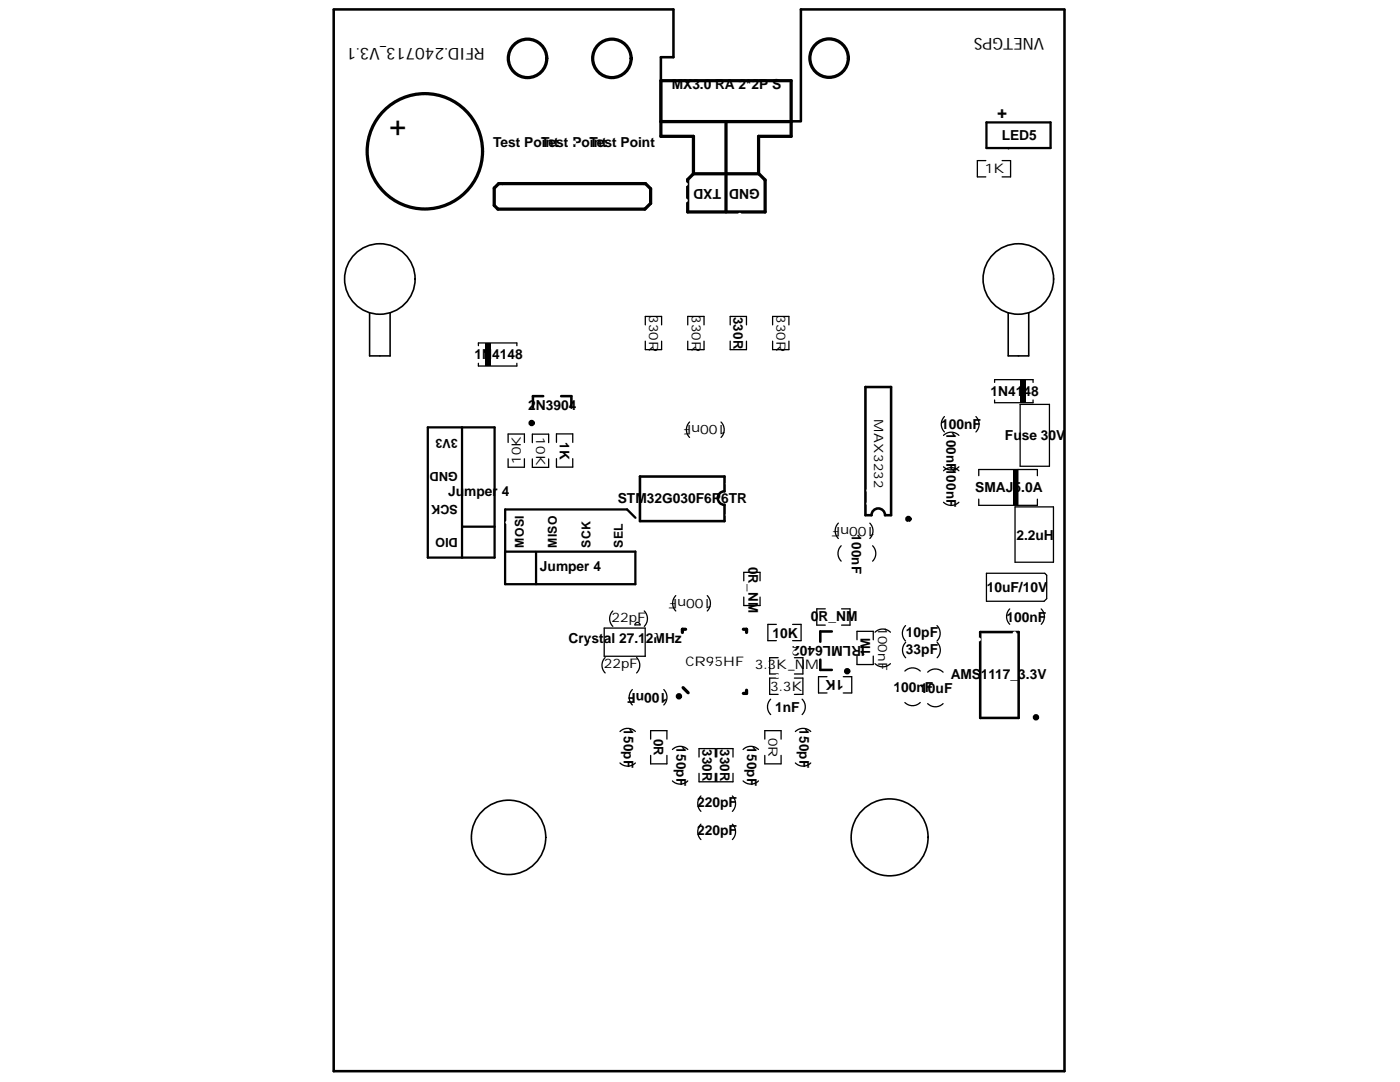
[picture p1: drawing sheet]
<svg xmlns="http://www.w3.org/2000/svg" width="279mm" height="216mm" viewBox="0 0 279 216" stroke-linecap="round" stroke-linejoin="round" font-family="sans-serif">
<g fill="none" stroke="#000" stroke-width=".65">
<path d="M131.9 16.1h26v11.1h-6.5v7.5h-13v-7.5h-6.5zM98.6 37.5l.9-.9h29.3l1 1.1v2.9l-1.1 1.1h-29.3l-.8-.7zM131.9 24.3h26M144.9 24.3v18M151.4 34.6l1.3 1.3v6.4h-15.5v-6.5l1.2-1.1M136.3 137.2l1 1M136.8 125.6h-.6v.6M148.4 125.6h.6v.6M149 137.7v.7h-.6"/>
<circle cx="105.3" cy="11.6" r="3.8"/>
<circle cx="122.1" cy="11.6" r="3.8"/>
<circle cx="165.5" cy="11.6" r="3.8"/>
<circle cx="84.8" cy="30.2" r="11.5"/>
</g>
<path d="M196.9 24.4h12.8v5.1h-12.8zM92.1 85.3h-6.7v26h6.7M126.8 103.3l-1.7-1.6h-24.3v8.4" fill="none" stroke="#000" stroke-width=".46"/>
<g fill="none" stroke="#000" stroke-width=".26">
<path d="M196.7 32h-1.6v3.3h1.6M200 32h1.7v3.3h-1.7M95.5 69v-.6h7.7v.6M95.5 72.5v.5h7.7v-.5M128.8 68.1v1.7h3.2v-1.7M128.8 64.8v-1.7h3.2v1.7M137.3 68.1v1.7h3.2v-1.7M137.3 64.8v-1.7h3.2v1.7M145.7 68.1v1.7h3.3v-1.7M145.7 64.8v-1.7h3.3v1.7M154.2 68.1v1.7h3.2v-1.7M154.2 64.8v-1.7h3.2v1.7"/>
<path d="M198.5 76.3v-.5h7.7v.5M198.5 79.8v.6h7.7v-.6M101.4 88.3v-1.7h3.3v1.7M101.4 91.5v1.7h3.3v-1.7M106.2 88.3v-1.7h3.3v1.7M106.2 91.6v1.7h3.3v-1.7M111.1 88.3v-1.7h3.2v1.7M111.1 91.5v1.7h3.2v-1.7M137.6 84.2a2.17 2.17 0 0 0 0 3.1M143.9 84.2a2.17 2.17 0 0 1 0 3.1M188.3 93.9a2.17 2.17 0 0 1 3.1 0M188.3 86.9a2.17 2.17 0 0 1 3.1 0"/>
<path d="M188.3 93.1a2.17 2.17 0 0 0 3.1 0M188.5 83.1a2.17 2.17 0 0 0 0 3.1M194.8 83.1a2.17 2.17 0 0 1 0 3.1M195.3 94.9v-1.2h11.7v1.2M195.3 99.6v1.2h11.7v-1.2M203.1 93.7v7.1M203.6 80.7h5.8v12.3h-5.8zM134.9 118.8a2.17 2.17 0 0 0 0 3.1M141.1 118.8a2.17 2.17 0 0 1 0 3.1M148.4 119.1v1.7h3.3v-1.7M148.4 115.9v-1.7h3.3v1.7M167.3 104.4a2.17 2.17 0 0 0 0 3.1"/>
<path d="M167.9 108.9a2.17 2.17 0 0 0 0 3.1M173.6 104.4a2.17 2.17 0 0 1 0 3.1M174.1 108.9a2.17 2.17 0 0 1 0 3.1M188.3 100.2a2.17 2.17 0 0 0 3.1 0M196.9 114.4h11.6l.4 .4v4.7l-.5 .5h-11.5zM202.6 101.1h7.6v11.1h-7.6zM120.6 125.3h8.2v5.6h-8.2zM120.8 131.2a2.17 2.17 0 0 0 0 3.1M122.3 121.9a2.17 2.17 0 0 0 0 3.1M126.2 137.6a2.17 2.17 0 0 0 0 3.1M126.8 124.4a.51 .51 0 0 1 .6-.2 .51 .51 0 0 1 .3 .5h-1zM127 131.2a2.17 2.17 0 0 1 0 3.1"/>
<path d="M128.6 121.9a2.17 2.17 0 0 1 0 3.1M132.5 137.6a2.17 2.17 0 0 1 0 3.1M153.8 139.5a2.17 2.17 0 0 0 0 3.1M154.9 124.6h-1.7v3.2h1.7M155.3 135.3h-1.7v3.3h1.7M155.3 131.2h-1.7v3.3h1.7M158.2 124.6h1.7v3.2h-1.7M158.5 135.3h1.7v3.3h-1.7M158.5 131.2h1.7v3.3h-1.7M160.1 139.5a2.17 2.17 0 0 1 0 3.1M164.7 121.5h-1.7v3.2h1.7M165 135h-1.6v3.3h1.6"/>
<path d="M167.9 121.5h1.7v3.2h-1.7M168.3 135h1.7v3.3h-1.7M171 127.7v-1.7h3.3v1.7M171 130.9v1.7h3.3v-1.7M174.6 132.4a2.17 2.17 0 0 0 3.1 0M174.6 126.2a2.17 2.17 0 0 1 3.1 0M180.6 133.9a2.17 2.17 0 0 1 3.1 0M180.7 124.8a2.17 2.17 0 0 0 0 3.1M180.7 128.2a2.17 2.17 0 0 0 0 3.1M185.1 134.1a2.17 2.17 0 0 1 3.1 0M187 124.8a2.17 2.17 0 0 1 0 3.1M187 128.2a2.17 2.17 0 0 1 0 3.1"/>
<path d="M201.5 121.5a2.17 2.17 0 0 0 0 3.1M207.8 121.5a2.17 2.17 0 0 1 0 3.1M123.7 152.2a2.17 2.17 0 0 0 3.1 0M123.7 146a2.17 2.17 0 0 1 3.1 0M129.8 147.5v-1.7h3.3v1.7M129.8 150.7v1.7h3.3v-1.7M134.2 149.6a2.17 2.17 0 0 1 3.1 0M134.2 155.8a2.17 2.17 0 0 0 3.1 0M139.5 154.3v1.7h3.3v-1.7M139.5 151.1v-1.7h3.3v1.7M139.9 158.8a2.17 2.17 0 0 0 0 3.1M143 151.1v-1.7h3.3v1.7"/>
<path d="M143 154.3v1.7h3.3v-1.7M146.2 158.8a2.17 2.17 0 0 1 0 3.1M148.3 149.6a2.17 2.17 0 0 1 3.1 0M148.3 155.8a2.17 2.17 0 0 0 3.1 0M152.6 147.5v-1.7h3.3v1.7M152.6 150.7v1.7h3.3v-1.7M158.7 146a2.17 2.17 0 0 1 3.1 0M158.7 152.2a2.17 2.17 0 0 0 3.1 0M180.6 140.2a2.17 2.17 0 0 0 3.1 0M185.1 140.4a2.17 2.17 0 0 0 3.1 0M139.9 164.5a2.17 2.17 0 0 0 0 3M146.2 164.5a2.17 2.17 0 0 1 0 3"/>
</g>
<path d="M92.2 85.3h6.5v26h-6.5zM92.3 105.1h6.4M100.8 110.1h26v6.5h-26zM107 110.1v6.5" fill="none" stroke="#000" stroke-width=".45"/>
<path d="M66.6 1.9v211.8h145.8v-211.7M66.6 1.9h67.8M134.4 11.4h-2.5v12.8h27.9M134.4 1.9v9.5M212.4 1.9h-52.6v22.2M108.4 79h-2v2.3M112 79h2v2.3M172.7 77.2h5.1v25.6h-1.2a1.35 1.35 0 0 0-1.3-1.3 1.35 1.35 0 0 0-1.4 1.3h-1.2zM127.7 95.1h16.9v2.9a1.35 1.35 0 0 0-1.4 1.4 1.35 1.35 0 0 0 1.4 1.3v3.3h-16.9zM163.7 131.6v2.1h2.3M166 126h-2.3v2M195.6 126.1h7.7v17.2h-7.7z" fill="none" stroke="#000" stroke-width=".51"/>
<g fill="none" stroke="#000" stroke-width=".32">
<path d="M201.3 29.7h.1M73.8 62.4v8.6h4.1v-8.6M201.2 62.4v8.6h4.1v-8.6"/>
<circle cx="75.8" cy="55.7" r="7"/>
<circle cx="203.2" cy="55.7" r="7"/>
<circle cx="101.5" cy="167.1" r="7.4"/>
<circle cx="177.5" cy="167.1" r="7.7"/>
</g>
<g fill="#000">
<path d="M96.8 68.5h1.2v4.5h-1.2z" fill-rule="evenodd"/>
<path d="M203.6 75.8h1.2v4.5h-1.2z" fill-rule="evenodd"/>
<path d="M202.2 93.7h.9v7.1h-.9z" fill-rule="evenodd"/>
</g>
<g fill="none" stroke="#000" stroke-width=".64">
<circle cx="106.1" cy="84.4" r=".32"/>
<circle cx="181.3" cy="103.6" r=".32"/>
<circle cx="135.5" cy="138.9" r=".32"/>
<circle cx="169.1" cy="133.9" r=".32"/>
<circle cx="206.7" cy="143.1" r=".32"/>
</g>
<g fill="#fff">
<circle cx="136.6" cy="46.9" r=".38"/>
<circle cx="138.1" cy="50.6" r=".38"/>
<circle cx="140.1" cy="52.1" r=".38"/>
<circle cx="174.8" cy="57.7" r=".38"/>
<circle cx="188.6" cy="44" r=".38"/>
<circle cx="192.2" cy="46.4" r=".38"/>
<circle cx="186.5" cy="53.3" r=".38"/>
<circle cx="147.6" cy="42.9" r=".38"/>
<circle cx="151.4" cy="44.5" r=".38"/>
<circle cx="174.8" cy="31.5" r=".38"/>
<circle cx="142.2" cy="53.7" r=".38"/>
<circle cx="172.3" cy="31.5" r=".38"/>
<circle cx="168.5" cy="31.5" r=".38"/>
<circle cx="178.4" cy="53.2" r=".38"/>
<circle cx="153.4" cy="53.3" r=".38"/>
<circle cx="176.5" cy="37.1" r=".38"/>
<circle cx="133.7" cy="83.3" r=".38"/>
<circle cx="193.4" cy="76.7" r=".38"/>
<circle cx="195.1" cy="76.7" r=".38"/>
<circle cx="195.1" cy="78.1" r=".38"/>
<circle cx="196.9" cy="79.6" r=".38"/>
<circle cx="196.9" cy="76.7" r=".38"/>
<circle cx="196.9" cy="78.1" r=".38"/>
<circle cx="195.1" cy="79.6" r=".38"/>
<circle cx="193.4" cy="78.1" r=".38"/>
<circle cx="193.4" cy="79.6" r=".38"/>
<circle cx="146.6" cy="144.3" r=".38"/>
<circle cx="136.9" cy="36.8" r=".38"/>
<circle cx="136.9" cy="43.2" r=".38"/>
<circle cx="136.9" cy="40" r=".38"/>
<circle cx="132.7" cy="36.9" r=".38"/>
<circle cx="187.3" cy="34.4" r=".38"/>
<circle cx="183.9" cy="30.8" r=".38"/>
<circle cx="185.2" cy="44.1" r=".38"/>
<circle cx="179.9" cy="44.1" r=".38"/>
<circle cx="174.6" cy="44.1" r=".38"/>
<circle cx="169.3" cy="44.1" r=".38"/>
<circle cx="164" cy="44.1" r=".38"/>
<circle cx="158.7" cy="44.1" r=".38"/>
<circle cx="163.9" cy="102.9" r=".38"/>
<circle cx="162.4" cy="102.9" r=".38"/>
<circle cx="141.5" cy="96.5" r=".38"/>
<circle cx="145.2" cy="96.5" r=".38"/>
<circle cx="135.5" cy="96.6" r=".38"/>
<circle cx="166.9" cy="140.6" r=".38"/>
<circle cx="169.9" cy="140.6" r=".38"/>
<circle cx="172.8" cy="140.6" r=".38"/>
<circle cx="175.7" cy="140.7" r=".38"/>
<circle cx="178.7" cy="140.7" r=".38"/>
<circle cx="98.5" cy="113" r=".38"/>
<circle cx="98.5" cy="115.9" r=".38"/>
<circle cx="98.5" cy="118.9" r=".38"/>
<circle cx="98.4" cy="121.8" r=".38"/>
<circle cx="98.4" cy="124.7" r=".38"/>
<circle cx="113.4" cy="124.5" r=".38"/>
<circle cx="110.4" cy="124.5" r=".38"/>
<circle cx="107.5" cy="124.5" r=".38"/>
<circle cx="104.6" cy="124.5" r=".38"/>
<circle cx="101.6" cy="124.5" r=".38"/>
<circle cx="117.9" cy="136.5" r=".38"/>
<circle cx="117.9" cy="133.6" r=".38"/>
<circle cx="117.9" cy="130.6" r=".38"/>
<circle cx="117.9" cy="127.7" r=".38"/>
<circle cx="117.9" cy="124.7" r=".38"/>
<circle cx="174.2" cy="4.9" r=".38"/>
<circle cx="186.2" cy="4.9" r=".38"/>
<circle cx="198.1" cy="4.9" r=".38"/>
<circle cx="210" cy="4.9" r=".38"/>
<circle cx="162.3" cy="4.9" r=".38"/>
<circle cx="86.8" cy="5.1" r=".38"/>
<circle cx="98.7" cy="5.1" r=".38"/>
<circle cx="110.6" cy="5.1" r=".38"/>
<circle cx="122.6" cy="5.1" r=".38"/>
<circle cx="74.9" cy="5.1" r=".38"/>
<circle cx="70.8" cy="109.7" r=".38"/>
<circle cx="70.8" cy="97.8" r=".38"/>
<circle cx="70.8" cy="85.9" r=".38"/>
<circle cx="70.8" cy="73.9" r=".38"/>
<circle cx="70.8" cy="157.4" r=".38"/>
<circle cx="70.8" cy="145.4" r=".38"/>
<circle cx="70.8" cy="133.5" r=".38"/>
<circle cx="70.8" cy="121.6" r=".38"/>
<circle cx="173.3" cy="100.5" r=".38"/>
<circle cx="173.3" cy="97.9" r=".38"/>
<circle cx="101.3" cy="104.2" r=".38"/>
<circle cx="106.1" cy="104.2" r=".38"/>
<circle cx="108.4" cy="104.2" r=".38"/>
<circle cx="113.1" cy="104.2" r=".38"/>
<circle cx="119.2" cy="104.2" r=".38"/>
<circle cx="121.1" cy="104.2" r=".38"/>
<circle cx="125" cy="104.2" r=".38"/>
<circle cx="181.3" cy="104.5" r=".38"/>
<circle cx="184.7" cy="104.5" r=".38"/>
<circle cx="188.1" cy="104.5" r=".38"/>
<circle cx="191.6" cy="104.5" r=".38"/>
<circle cx="122.9" cy="68.7" r=".38"/>
<circle cx="122.9" cy="72.1" r=".38"/>
<circle cx="122.9" cy="75.5" r=".38"/>
<circle cx="122.9" cy="78.9" r=".38"/>
<circle cx="171.9" cy="53.2" r=".38"/>
<circle cx="165.3" cy="53.2" r=".38"/>
<circle cx="158.8" cy="53.2" r=".38"/>
<circle cx="118.4" cy="53.4" r=".38"/>
<circle cx="118.4" cy="56.8" r=".38"/>
<circle cx="118.4" cy="60.2" r=".38"/>
<circle cx="118.4" cy="63.6" r=".38"/>
<circle cx="133.2" cy="43.7" r=".38"/>
<circle cx="134.7" cy="60.7" r=".38"/>
<circle cx="134.7" cy="64.1" r=".38"/>
<circle cx="134.7" cy="67.5" r=".38"/>
<circle cx="150.8" cy="53.3" r=".38"/>
<circle cx="151.7" cy="57.2" r=".38"/>
<circle cx="144.9" cy="53.9" r=".38"/>
<circle cx="114.6" cy="28.4" r=".38"/>
<circle cx="92.9" cy="73.9" r=".38"/>
<circle cx="92.9" cy="77.3" r=".38"/>
<circle cx="92.9" cy="80.8" r=".38"/>
<circle cx="92.9" cy="84.2" r=".38"/>
<circle cx="98.2" cy="74.6" r=".38"/>
<circle cx="98.2" cy="78.1" r=".38"/>
<circle cx="98.2" cy="81.5" r=".38"/>
<circle cx="158" cy="108" r=".38"/>
<circle cx="158" cy="111.4" r=".38"/>
<circle cx="158" cy="114.8" r=".38"/>
<circle cx="158" cy="118.3" r=".38"/>
<circle cx="202.2" cy="128.9" r=".38"/>
<circle cx="202.5" cy="126.4" r=".38"/>
<circle cx="197.3" cy="128.6" r=".38"/>
<circle cx="178.6" cy="137.4" r=".38"/>
<circle cx="196.7" cy="140.8" r=".38"/>
<circle cx="178.6" cy="134.7" r=".38"/>
<circle cx="189.6" cy="141.4" r=".38"/>
<circle cx="193" cy="141.4" r=".38"/>
<circle cx="198.6" cy="138.4" r=".38"/>
<circle cx="202" cy="138.4" r=".38"/>
<circle cx="188.7" cy="125.3" r=".38"/>
<circle cx="190" cy="127.3" r=".38"/>
<circle cx="195.4" cy="127.6" r=".38"/>
<circle cx="192.7" cy="127.6" r=".38"/>
<circle cx="201.6" cy="130.8" r=".38"/>
<circle cx="198.1" cy="130.7" r=".38"/>
<circle cx="201.2" cy="112.8" r=".38"/>
<circle cx="201.2" cy="110.2" r=".38"/>
<circle cx="201.2" cy="107.5" r=".38"/>
<circle cx="201.2" cy="104.8" r=".38"/>
<circle cx="201.2" cy="102.1" r=".38"/>
<circle cx="201.8" cy="91.5" r=".38"/>
<circle cx="201.8" cy="88.4" r=".38"/>
<circle cx="201.8" cy="85.4" r=".38"/>
<circle cx="147.2" cy="110.8" r=".38"/>
<circle cx="150.6" cy="110.8" r=".38"/>
<circle cx="156.7" cy="94.6" r=".38"/>
<circle cx="160.1" cy="94.6" r=".38"/>
<circle cx="157.6" cy="101.7" r=".38"/>
<circle cx="157.6" cy="98.2" r=".38"/>
<circle cx="158.3" cy="105" r=".38"/>
<circle cx="162" cy="113.3" r=".38"/>
<circle cx="151.1" cy="89.7" r=".38"/>
<circle cx="122.3" cy="89.5" r=".38"/>
<circle cx="125.7" cy="89.5" r=".38"/>
<circle cx="115.7" cy="89.3" r=".38"/>
<circle cx="119.1" cy="89.3" r=".38"/>
<circle cx="122.4" cy="83.3" r=".38"/>
<circle cx="125.8" cy="83.3" r=".38"/>
<circle cx="115.8" cy="83.4" r=".38"/>
<circle cx="119.2" cy="83.4" r=".38"/>
<circle cx="145.2" cy="102.8" r=".38"/>
<circle cx="148.9" cy="108.9" r=".38"/>
<circle cx="188.7" cy="79.6" r=".38"/>
<circle cx="196.7" cy="88.2" r=".38"/>
<circle cx="199.3" cy="82.3" r=".38"/>
<circle cx="201.8" cy="82.3" r=".38"/>
<circle cx="202.6" cy="74" r=".38"/>
<circle cx="206" cy="74" r=".38"/>
<circle cx="196.9" cy="73.8" r=".38"/>
<circle cx="199.7" cy="74.1" r=".38"/>
<circle cx="194.7" cy="48.8" r=".38"/>
<circle cx="190.7" cy="38" r=".38"/>
<circle cx="186.8" cy="59.6" r=".38"/>
<circle cx="186.8" cy="69.8" r=".38"/>
<circle cx="186.8" cy="56.2" r=".38"/>
<circle cx="186.8" cy="66.4" r=".38"/>
<circle cx="186.8" cy="63" r=".38"/>
<circle cx="195.9" cy="61.1" r=".38"/>
<circle cx="195.9" cy="64.5" r=".38"/>
<circle cx="195.9" cy="68" r=".38"/>
<circle cx="195.9" cy="71.4" r=".38"/>
<circle cx="182.1" cy="121.5" r=".38"/>
<circle cx="178.7" cy="121.5" r=".38"/>
<circle cx="175.3" cy="121.5" r=".38"/>
<circle cx="164.8" cy="118.6" r=".38"/>
<circle cx="164.8" cy="115.2" r=".38"/>
<circle cx="164.8" cy="111.8" r=".38"/>
<circle cx="164.8" cy="108.3" r=".38"/>
<circle cx="161.8" cy="117.2" r=".38"/>
<circle cx="172.2" cy="114.6" r=".38"/>
<circle cx="172.2" cy="118" r=".38"/>
<circle cx="172.2" cy="121.5" r=".38"/>
<circle cx="122.6" cy="137.9" r=".38"/>
<circle cx="122.6" cy="141.5" r=".38"/>
<circle cx="122.6" cy="145" r=".38"/>
<circle cx="122.6" cy="148.6" r=".38"/>
<circle cx="122.6" cy="152.1" r=".38"/>
<circle cx="163.5" cy="140.3" r=".38"/>
<circle cx="163.5" cy="143.2" r=".38"/>
<circle cx="163.4" cy="146.1" r=".38"/>
<circle cx="163.4" cy="149.1" r=".38"/>
<circle cx="163.4" cy="152" r=".38"/>
<circle cx="152.9" cy="154.5" r=".38"/>
<circle cx="160.4" cy="153.7" r=".38"/>
<circle cx="158.1" cy="153.7" r=".38"/>
<circle cx="155.8" cy="153.7" r=".38"/>
<circle cx="152.6" cy="157.3" r=".38"/>
<circle cx="150.3" cy="157.3" r=".38"/>
<circle cx="132.8" cy="154.8" r=".38"/>
<circle cx="135.6" cy="157.4" r=".38"/>
<circle cx="133.3" cy="157.4" r=".38"/>
<circle cx="130.9" cy="153.6" r=".38"/>
<circle cx="128.7" cy="153.6" r=".38"/>
<circle cx="126.4" cy="153.6" r=".38"/>
<circle cx="207.8" cy="166.6" r=".38"/>
<circle cx="205.5" cy="166.6" r=".38"/>
<circle cx="203.2" cy="166.6" r=".38"/>
<circle cx="200.9" cy="166.6" r=".38"/>
<circle cx="198.6" cy="166.6" r=".38"/>
<circle cx="196.1" cy="166.6" r=".38"/>
<circle cx="193.8" cy="166.6" r=".38"/>
<circle cx="191.5" cy="166.6" r=".38"/>
<circle cx="189.2" cy="166.6" r=".38"/>
<circle cx="186.9" cy="166.6" r=".38"/>
<circle cx="79.9" cy="166.5" r=".38"/>
<circle cx="77.6" cy="166.5" r=".38"/>
<circle cx="75.3" cy="166.5" r=".38"/>
<circle cx="73.1" cy="166.5" r=".38"/>
<circle cx="70.8" cy="166.5" r=".38"/>
<circle cx="92.3" cy="166.5" r=".38"/>
<circle cx="90" cy="166.5" r=".38"/>
<circle cx="87.7" cy="166.5" r=".38"/>
<circle cx="85.4" cy="166.5" r=".38"/>
<circle cx="83.1" cy="166.5" r=".38"/>
<circle cx="111.9" cy="166.4" r=".38"/>
<circle cx="124.5" cy="166.5" r=".38"/>
<circle cx="122.2" cy="166.5" r=".38"/>
<circle cx="119.9" cy="166.5" r=".38"/>
<circle cx="117.6" cy="166.5" r=".38"/>
<circle cx="115.4" cy="166.5" r=".38"/>
<circle cx="136.1" cy="166.5" r=".38"/>
<circle cx="133.8" cy="166.5" r=".38"/>
<circle cx="131.5" cy="166.5" r=".38"/>
<circle cx="129.2" cy="166.5" r=".38"/>
<circle cx="126.9" cy="166.5" r=".38"/>
<circle cx="138.2" cy="166.5" r=".38"/>
<circle cx="138.2" cy="164.2" r=".38"/>
<circle cx="138.2" cy="161.9" r=".38"/>
<circle cx="138.2" cy="159.7" r=".38"/>
<circle cx="138.2" cy="157.4" r=".38"/>
<circle cx="161.2" cy="166.6" r=".38"/>
<circle cx="163.5" cy="166.6" r=".38"/>
<circle cx="165.8" cy="166.6" r=".38"/>
<circle cx="168.1" cy="166.6" r=".38"/>
<circle cx="150.1" cy="166.6" r=".38"/>
<circle cx="152.4" cy="166.6" r=".38"/>
<circle cx="154.6" cy="166.6" r=".38"/>
<circle cx="156.9" cy="166.6" r=".38"/>
<circle cx="159.2" cy="166.6" r=".38"/>
<circle cx="147.7" cy="166.7" r=".38"/>
<circle cx="147.7" cy="164.4" r=".38"/>
<circle cx="147.7" cy="162.1" r=".38"/>
<circle cx="147.7" cy="159.8" r=".38"/>
<circle cx="147.7" cy="157.5" r=".38"/>
<circle cx="158.7" cy="128.7" r=".38"/>
<circle cx="134.8" cy="139.8" r=".38"/>
<circle cx="143.1" cy="120.5" r=".38"/>
<circle cx="136.2" cy="86.5" r=".38"/>
<circle cx="176" cy="134.7" r=".38"/>
<circle cx="151.9" cy="96.6" r=".38"/>
<circle cx="138.4" cy="96.7" r=".38"/>
<circle cx="146.7" cy="89.6" r=".38"/>
<circle cx="156.6" cy="89.9" r=".38"/>
<circle cx="147.8" cy="104.5" r=".38"/>
<circle cx="148.7" cy="123.8" r=".38"/>
<circle cx="140.3" cy="112.1" r=".38"/>
<circle cx="162.2" cy="136.6" r=".38"/>
<circle cx="142" cy="110.4" r=".38"/>
<circle cx="133.7" cy="112.1" r=".38"/>
<circle cx="132" cy="110.4" r=".38"/>
<circle cx="128.7" cy="110.4" r=".38"/>
<circle cx="130.3" cy="112.1" r=".38"/>
<circle cx="138.6" cy="110.4" r=".38"/>
<circle cx="163.3" cy="101.4" r=".38"/>
<circle cx="130.7" cy="131" r=".38"/>
<circle cx="130.7" cy="126.8" r=".38"/>
<circle cx="155.1" cy="134.9" r=".38"/>
<circle cx="158.6" cy="130.2" r=".38"/>
<circle cx="141.1" cy="143" r=".38"/>
<circle cx="142.6" cy="131.7" r=".38"/>
<circle cx="144.7" cy="129.8" r=".38"/>
<circle cx="140.5" cy="133.7" r=".38"/>
<circle cx="140.5" cy="129.8" r=".38"/>
<circle cx="144.8" cy="186.5" r=".38"/>
<circle cx="144.8" cy="173.5" r=".38"/>
</g>
<text font-size="5.7" x="77.8" y="27.1">+</text>
<text font-size="3.4" x="199" y="23.6">+</text>
<g font-size="3.3">
<text x="96.8" y="9.6" transform="rotate(-180 96.8 9.6)">RFID.240713_V3.1</text>
<text x="208.4" y="7.5" transform="rotate(-180 208.4 7.5)">VNETGPS</text>
</g>
<g font-size="2.7">
<text x="134.1" y="17.7">MX3.0 RA 2*2P S</text>
<text x="98.4" y="29.4">Test Point</text>
<text x="108" y="29.4">Test Point</text>
<text x="117.6" y="29.4">Test Point</text>
<text x="199.9" y="27.9">LED5</text>
<text x="143.9" y="37.7" transform="rotate(-180 143.9 37.7)">TXD</text>
<text x="151.6" y="37.8" transform="rotate(-180 151.6 37.8)">GND</text>
<text x="146.4" y="63.2" transform="rotate(90 146.4 63.2)">330R</text>
<text x="94.7" y="71.7">1N4148</text>
<text x="105.4" y="81.8">2N3904</text>
<text x="197.7" y="79">1N4148</text>
<text x="111.7" y="88.2" transform="rotate(90 111.7 88.2)">1K</text>
<text x="187.8" y="85.6">100nF</text>
<text x="188.9" y="86.2" transform="rotate(90 188.9 86.2)">100nF100nF</text>
<text x="200.6" y="87.8">Fuse 30V</text>
<text x="89.4" y="99">Jumper 4</text>
<text x="123.3" y="100.4">STM32G030F6P6TR</text>
<text x="194.6" y="98.2">SMAJ5.0A</text>
<text x="170" y="106.6" transform="rotate(90 170 106.6)">100nF</text>
<text x="202.8" y="107.7">2.2uH</text>
<text x="149.3" y="113.1" transform="rotate(90 149.3 113.1)">0</text>
<text x="107.8" y="114">Jumper 4</text>
<text x="149.3" y="114.6" transform="rotate(90 149.3 114.6)">R_NM</text>
<text x="196.9" y="118.2">10uF/10V</text>
<text x="161.8" y="123.8">0R_NM</text>
<text x="200.9" y="124">100nF</text>
<text x="113.5" y="128.3">Crystal 27.12MHz</text>
<text x="154.2" y="127.2">10K</text>
<text x="172.6" y="128.9" transform="rotate(-180 172.6 128.9)">IRLML6402</text>
<text x="173.7" y="131" transform="rotate(-90 173.7 131)">1M</text>
<text x="180.8" y="130.5">33pF</text>
<text x="180.8" y="127.1">10pF</text>
<text x="168.3" y="135.7" transform="rotate(-180 168.3 135.7)">1K</text>
<text x="178.3" y="138">100nF</text>
<text x="189.8" y="135.5">AMS1117_3.3V</text>
<text x="133.2" y="138.2" transform="rotate(-180 133.2 138.2)">100nF</text>
<text x="154.7" y="142">1nF</text>
<text x="183.7" y="138.3">10uF</text>
<text x="124.5" y="145.3" transform="rotate(90 124.5 145.3)">150pF</text>
<text x="130.5" y="147.4" transform="rotate(90 130.5 147.4)">0R</text>
<text x="135" y="148.9" transform="rotate(90 135 148.9)">150pF</text>
<text x="140.2" y="149.4" transform="rotate(90 140.2 149.4)">330R</text>
<text x="143.7" y="149.4" transform="rotate(90 143.7 149.4)">330R</text>
<text x="149.1" y="148.9" transform="rotate(90 149.1 148.9)">150pF</text>
<text x="159.6" y="145.3" transform="rotate(90 159.6 145.3)">150pF</text>
<text x="139.1" y="161.1">220pF</text>
<text x="139.1" y="166.7">220pF</text>
</g>
<g font-size="2.6">
<text x="196.5" y="34.6">1K</text>
<text x="144.9" y="84.9" transform="rotate(-180 144.9 84.9)">100nF</text>
<text x="174.6" y="105.1" transform="rotate(-180 174.6 105.1)">100nF</text>
<text x="142.1" y="119.5" transform="rotate(-180 142.1 119.5)">100nF</text>
<text x="122.1" y="124">22pF</text>
<text x="120.5" y="133.3">22pF</text>
<text x="136.8" y="132.8">CR95HF</text>
<text x="150.6" y="133.6">3.3K_NM</text>
<text x="153.7" y="137.8">3.3K</text>
</g>
<g font-size="2.5">
<text x="129.5" y="62.8" transform="rotate(90 129.5 62.8)">330R</text>
<text x="138" y="62.8" transform="rotate(90 138 62.8)">330R</text>
<text x="154.9" y="62.8" transform="rotate(90 154.9 62.8)">330R</text>
<text x="174.4" y="83.7" transform="rotate(90 174.4 83.7)">MAX3232</text>
<text x="91.4" y="87.6" transform="rotate(-180 91.4 87.6)">3V3</text>
<text x="107" y="87.3" transform="rotate(90 107 87.3)">10K</text>
<text x="91.4" y="94.1" transform="rotate(-180 91.4 94.1)">GND</text>
<text x="103.9" y="92.6" transform="rotate(-90 103.9 92.6)">10K</text>
<text x="91.4" y="100.8" transform="rotate(-180 91.4 100.8)">SCK</text>
<text x="91.4" y="107.4" transform="rotate(-180 91.4 107.4)">DIO</text>
<text x="175.3" y="125.1" transform="rotate(90 175.3 125.1)">100nF</text>
<text x="153.4" y="147.2" transform="rotate(90 153.4 147.2)">0R</text>
</g>
<g font-size="2.4">
<text x="104.6" y="109.3" transform="rotate(-90 104.6 109.3)">MOSI</text>
<text x="111.2" y="109.3" transform="rotate(-90 111.2 109.3)">MISO</text>
<text x="117.8" y="109.3" transform="rotate(-90 117.8 109.3)">SCK</text>
<text x="124.3" y="109.3" transform="rotate(-90 124.3 109.3)">SEL</text>
</g>
</svg>
